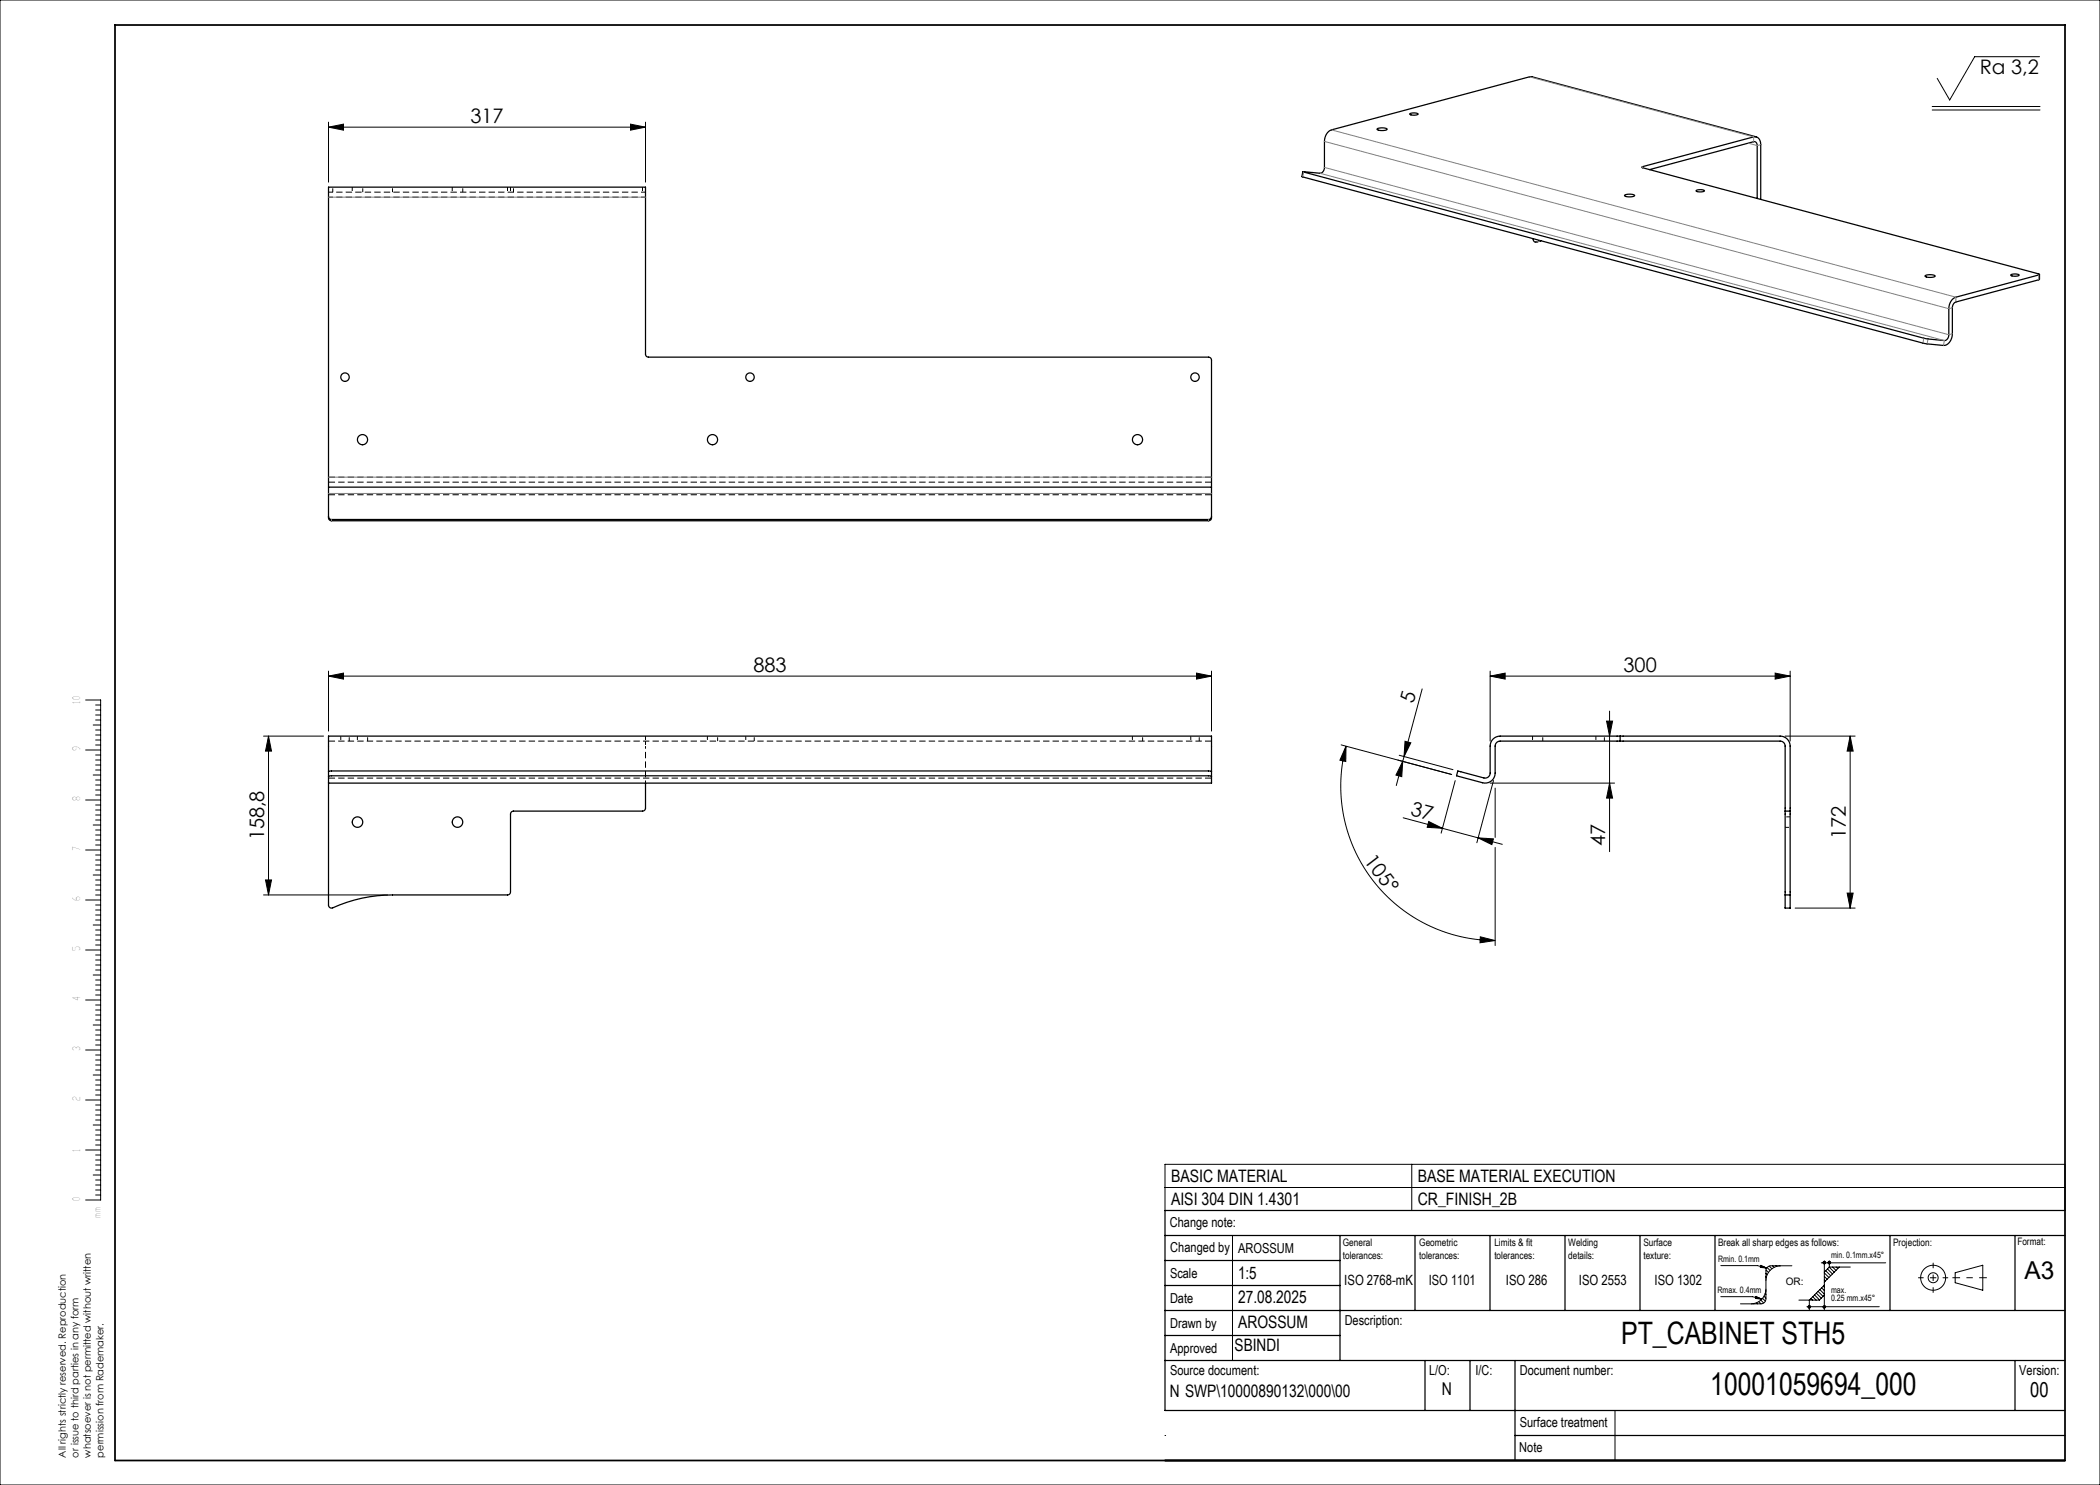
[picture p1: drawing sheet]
<svg xmlns="http://www.w3.org/2000/svg" width="420mm" height="297mm" viewBox="0 0 420 297" stroke-linecap="round" stroke-linejoin="round" font-family="sans-serif">
<g fill="none" stroke="#000" stroke-width=".2">
<path d="M0 0h420v297h-420zM407.9 11.3h-13l-5 8.7-2.5-4.3M65.7 25.4l3-.6v1.2zM65.7 24.4v12M65.7 25.4h63.4M126.1 24.8l3 .6-3 .6zM129.1 24.4v12M386.4 21.3h21.6M386.4 22h21.6M17.1 140h3v100h-3M65.7 135.2l3-.6v1.2zM65.7 134.2v12"/>
<path d="M65.7 135.2h176.6M239.3 134.6l3 .6-3 .6zM242.3 134.2v12M284.4 137.8l-5.1 19.3M298 135.2l3-.6v1.2zM298 135.2h60M298 134.2v14M355 134.6l3 .6-3 .6zM358 134.2v14M17.1 160h3M17.1 150h3M18.6 155h1.5"/>
<path d="M18.6 145h1.5M19.1 154h1M19.1 153h1M19.1 152h1M19.1 151h1M19.1 156h1M19.1 157h1M19.1 158h1M19.1 159h1M19.1 144h1M19.1 143h1M19.1 142h1"/>
<path d="M19.1 141h1M19.1 146h1M19.1 147h1M19.1 148h1M19.1 149h1M52.7 147.2h12M53.7 147.2v31.8M53.7 147.2l.6 3h-1.2zM268.2 149l22.1 5.9M269.2 149.2v3.1l-1.2-.3zM269.2 149.2a30.9 30.9 0 0 0 29.8 38.9M279.8 151.1l10.8 2.8"/>
<path d="M280.5 152.3l-.1 3-1.2-.3zM281 148.3l1.2 .3-1.4 2.7zM291 156.1l-2.8 10.5M298 156.6h24.9M298.7 156.1l-3.3 12.4M299 157.6v9.9M321.3 144.2h1.2l-.6 3zM321.9 156.6l.6 3h-1.2zM321.9 142.2v28.1M357 147.2h14M370 147.2l.6 3h-1.2zM370 147.2v34.4"/>
<path d="M17.1 170h3M18.6 175h1.5M18.6 165h1.5M19.1 174h1M19.1 173h1M19.1 172h1M19.1 171h1M19.1 176h1M19.1 177h1M19.1 178h1M19.1 179h1M19.1 164h1"/>
<path d="M19.1 163h1M19.1 162h1M19.1 161h1M19.1 166h1M19.1 167h1M19.1 168h1M19.1 169h1M52.7 179h24.8M53.1 176h1.2l-.6 3zM280.6 163.6l7.9 2.1M285.7 164.3l2.8 1.4-3.1-.2zM288.5 165.7l12 3.2"/>
<path d="M295.6 167.6l3.1 .2-.3 1.1zM299 169.5v19.6M369.4 178.6h1.2l-.6 3zM17.1 190h3M17.1 180h3M18.6 195h1.5M18.6 185h1.5M19.1 194h1M19.1 193h1M19.1 192h1M19.1 191h1M19.1 196h1"/>
<path d="M19.1 197h1M19.1 198h1M19.1 199h1M19.1 184h1M19.1 183h1M19.1 182h1M19.1 181h1M19.1 186h1M19.1 187h1M19.1 188h1M19.1 189h1M296.1 187.4l2.9 .7-3 .5z"/>
<path d="M359 181.6h12M17.1 210h3M17.1 200h3M18.6 215h1.5M18.6 205h1.5M19.1 214h1M19.1 213h1M19.1 212h1M19.1 211h1M19.1 216h1M19.1 217h1M19.1 218h1"/>
<path d="M19.1 219h1M19.1 204h1M19.1 203h1M19.1 202h1M19.1 201h1M19.1 206h1M19.1 207h1M19.1 208h1M19.1 209h1M17.1 230h3M17.1 220h3M18.6 235h1.5"/>
<path d="M18.6 225h1.5M19.1 234h1M19.1 233h1M19.1 232h1M19.1 231h1M19.1 236h1M19.1 237h1M19.1 238h1M19.1 239h1M19.1 224h1M19.1 223h1M19.1 222h1"/>
<path d="M19.1 221h1M19.1 226h1M19.1 227h1M19.1 228h1M19.1 229h1M233 232.9h180v9.2h-180zM233 237.5h180M282.4 232.9v9.2M246.5 247.1v25M344.2 253.1h7.3l1.8 .5M344.2 259.3h6.3l1.8 .5M351.2 259.3l1.1 .5-1.2-.1z"/>
<path d="M351.8 259.7l-.6-.1 .1-.2 1 .4M352.2 253.1l1.1 .5-1.2-.1zM352.5 259.7l.6 .5M352.7 253.5l-.5-.1v-.2l1.1 .4M352.8 259.2l.4 .4M353 258.7l.2 .2M353.2 258.2h.1M353.2 257.8a3 3 0 0 1-3 3M353.2 254.7l.2 .2M353.2 255.4l.1 .1M353.2 254l.5 .5M353.4 253.5l.6 .6"/>
<path d="M353.8 253.2l.6 .6M354.5 253.2l.3 .3M355.2 253.2l.1 .1M355.9 253.2h.1M356.2 253.2a3 3 0 0 0-3 3M358.4 253.2h-4.2a1 1 0 0 0-1 1v5.6a1 1 0 0 1-1 1M362.2 259.7l.3 .3M362.6 259.3l.6 .7M362.9 259l1 1M363.3 258.6l1 1M363.6 258.3l1 1M364 257.9l.9 .9"/>
<path d="M364.3 252.6h12.8M364.3 257.6l.6 .5M364.7 257.2l.2 .2M364.8 252.3l-.2 .2M364.9 252.2v9.8M364.9 259l-1 1h-4.1M364.9 257l-3 3v2M364.9 254.6l.9 .9M364.9 255.3l.5 .6M364.9 256l.2 .2M365 252.3l-.4 .3M365 252.4l-.3 .3"/>
<path d="M365.1 252.4l-.3 .4M365.1 252.6l-.2 .2M365.1 254.1l1 1M365.5 253.8l1 1M365.8 252.3l-.2 .2M365.8 253.4l1 1M365.9 253.4h4.2M365.9 253.4l-1 1M365.9 252.2v1.2M366 252.3l-.4 .3M366 252.3l-.3 .4M366.1 252.4l-.3 .4"/>
<path d="M366.1 252.6l-.2 .2M366.5 253.4l.7 .7M367.2 253.4l.3 .3M367.9 253.4l-3 3M391 254.5l5.6-1.5v5l-5.6-1.5zM348.1 260.8h4.1M350.7 260.7l.1 .1M351.3 260.6l.2 .2M351.8 260.3l.4 .5M352.2 260l.5 .6M361.4 261.3h14.4M361.7 261.2h.1"/>
<path d="M361.9 261.1l-.3 .3M362 261.2l-.3 .3M362.1 261.2l-.4 .4M362.1 261.4l-.3 .2M364.9 261.1l-.3 .3M365 261.2l-.3 .3M365.1 261.2l-.4 .4M365.1 261.3l-.3 .3M233 287.1h.1M323 282.1v10"/>
<circle cx="364.9" cy="252.5" r=".25"/>
<circle cx="365.9" cy="252.5" r=".25"/>
<circle cx="386.6" cy="255.5" r="2.5"/>
<circle cx="386.6" cy="255.5" r="1"/>
<circle cx="361.9" cy="261.4" r=".25"/>
<circle cx="364.9" cy="261.4" r=".25"/>
</g>
<path d="M383.6 255.5h6M386.6 258.5v-6" fill="none" stroke="#000" stroke-width=".2" stroke-dasharray="15.2 1.3 1.3 1.3" stroke-dashoffset="14.1" stroke-linecap="butt"/>
<path d="M390.5 255.5h6.9" fill="none" stroke="#000" stroke-width=".2" stroke-dasharray="15.2 1.3 1.3 1.3" stroke-dashoffset="13.7" stroke-linecap="butt"/>
<g fill="none" stroke="#000" stroke-width=".25">
<path d="M260.6 34.3l-.2 1 .2 .1 124 33.2 4.1 .5a2.09 2.09 0 0 0 1.8-2.3v-5.2a1.19 1.19 0 0 1 .7-1.2l16.6-4.5 .1-1M275.4 25.8a2.02 2.02 0 0 1 2 .1 2.15 2.15 0 0 1-2-.1zM281.9 22.8a1.81 1.81 0 0 1 1.7 0 1.58 1.58 0 0 1-1.7 0zM324.9 39a2.02 2.02 0 0 1 2 .2 2.15 2.15 0 0 1-2-.1zM329.9 33.9l20.8-5.6a.64 .64 0 0 1 .7 .8v10.6M339.2 38.1a1.81 1.81 0 0 1 1.7 .1 1.58 1.58 0 0 1-1.7-.1zM351.2 27.4l-45-12.1-39.9 10.7a2.39 2.39 0 0 0-1.4 2.3v5.2a1.07 1.07 0 0 1-.9 1.2l-3.4-.4 124.2 33.3 4.1 .5a1.07 1.07 0 0 0 .9-1.2v-5.2a2.39 2.39 0 0 1 1.4-2.3l16.7-4.5-79.5-21.5 22.3-6a1.28 1.28 0 0 1 1.4 1.5v11M306.6 47.7a.6 .6 0 0 0 .6 .7M306.6 47.7h.1M307.9 48.2l-.7 .2M307.9 48.2l.3-.1-1 .3M307.9 48.2h.1"/>
<path d="M385 55.1a2.01 2.01 0 0 1 2 .2 2.15 2.15 0 0 1-2-.1zM402.1 55a1.81 1.81 0 0 1 1.7 0 1.58 1.58 0 0 1-1.7 0zM65.7 97.4v-60h63.4v33.4a.6 .6 0 0 0 .6 .6h112a.6 .6 0 0 1 .6 .6v25.4M65.7 97.4v6.2a.59 .59 0 0 0 .6 .6h175.4a.59 .59 0 0 0 .6-.6v-6.2M65.7 97.4h176.6M65.7 103.3a.59 .59 0 0 0 .6 .6h175.4a.59 .59 0 0 0 .6-.6M65.7 154.3l.6-.1h175.4l.6 .1M65.7 155.3l.6-.1h175.4l.6 .1M65.7 147.2h176.6v9.4h-176.6zM65.7 156.6v24.4a.6 .6 0 0 0 .8 .6 29 29 0 0 1 12-2.6h23a.6 .6 0 0 0 .6-.6v-15.6a.6 .6 0 0 1 .6-.6h25.8a.6 .6 0 0 0 .6-.6v-5M324 147.2h-24a2 2 0 0 0-2 2v5.4a1 1 0 0 1-1.2 1l-5.2-1.4-.3 1 5.2 1.4a2 2 0 0 0 2.5-2v-5.4a1 1 0 0 1 1-1h24M324 147.2h32a2 2 0 0 1 2 2v13"/>
<path d="M324 148.2h32a1 1 0 0 1 1 1v13M324 147.2v1M357 162.2v16.8M357 179v2.6h1v-2.6M357 162.2h1M357 179h1M358 162.2v16.8M233 257.1h35M233 252.1h35M233 247.1h180M268 247.1v25M283 247.1v15"/>
<path d="M298 247.1v15M313 247.1v15M328 247.1v15M343 247.1v15M378 247.1v15M403 247.1v15M413 242.1h-180v40h180M233 267.1h35M233 272.1h180M233 262.1h180M285 272.1v10M294 272.1v10"/>
<path d="M303 272.1v20M403 272.1v10M303 287.1h110"/>
<circle cx="69" cy="75.4" r=".85"/>
<circle cx="150" cy="75.4" r=".85"/>
<circle cx="239" cy="75.4" r=".85"/>
<circle cx="72.5" cy="87.9" r="1.02"/>
<circle cx="142.5" cy="87.9" r="1.02"/>
<circle cx="227.5" cy="87.9" r="1.02"/>
<circle cx="71.5" cy="164.4" r="1.05"/>
<circle cx="91.5" cy="164.4" r="1.05"/>
</g>
<path d="M23 5h390v287.1h-390z" fill="none" stroke="#000" stroke-width=".35"/>
<path d="M65.7 96.4h176.6M65.7 95.4h176.6M242.3 98.9h-176.6M65.7 148.2h176.6M65.7 155.6h176.6" fill="none" stroke="#000" stroke-width=".2" stroke-dasharray="1.3 .6" stroke-linecap="butt"/>
<g fill="none" stroke="#000" stroke-width=".2" stroke-dasharray="1.3 .6" stroke-dashoffset=".5" stroke-linecap="butt">
<path d="M66.5 38.4v-1M70.5 37.4v1M72.6 38.4v-1M78.5 38.4v-1M90.5 37.4v1M92.6 38.4v-1M101.5 37.4v1M102.1 37.4v1M102.7 38.4v-1M128.5 37.4v1M68.2 147.2v1M69.9 148.2v-1"/>
<path d="M71.5 147.2v1M73.5 148.2v-1M129.1 147.2v1M129.1 148.2v1M141.5 147.2v1M143.5 148.2v-1M149.2 147.2v1M150.9 148.2v-1M226.5 147.2v1M228.5 148.2v-1M238.2 147.2v1M239.9 148.2v-1"/>
<path d="M306.5 147.2v1M308.5 148.2v-1M319.2 147.2v1M320.9 148.2v-1M357 165.5h1M358 163.4h-1"/>
</g>
<path d="M129.1 156.6v-7.4" fill="none" stroke="#000" stroke-width=".2" stroke-dasharray="1.3 .6" stroke-dashoffset=".7" stroke-linecap="butt"/>
<path d="M65.7 38.4h63.4M65.7 39.4h63.4" fill="none" stroke="#000" stroke-width=".2" stroke-dasharray="1.3 .6" stroke-dashoffset=".4" stroke-linecap="butt"/>
<g fill="none" stroke="#808080" stroke-width=".2">
<path d="M305.9 15.4l44.8 12v.9M65.7 39.4h63.4M260.7 34.4l-.1 1M264 34.7l124.9 33.4-.2 1M264.9 28.3l124.9 33.4 .7-.1M264.9 33.5l124.9 33.4 .7-.1M266.3 26l124.9 33.4v1M328.5 33.3v.3M349.6 28.6l1.8 .5 .7-.2M307.9 48.2l-.7 .2M407.7 55v1M384.8 67.6l-.2 1"/>
<path d="M385.6 67.8l-.2 1M65.7 95.4h176.6M65.7 98.7h176.6M66.3 103.9v.3M241.7 103.9v.3"/>
</g>
<g fill="#000">
<path d="M65.7 25.4l3-.6v1.2zM126.1 24.8l3 .6-3 .6z"/>
<path d="M65.7 135.2l3-.6v1.2zM239.3 134.6l3 .6-3 .6z"/>
<path d="M355 134.6l3 .6-3 .6zM298 135.2l3-.6v1.2z"/>
<path d="M269.2 149.2v3.1l-1.2-.3zM296.1 187.4l2.9 .7-3 .5z"/>
<path d="M281 148.3l1.2 .3-1.4 2.7zM280.5 152.3l-.1 3-1.2-.3z"/>
<path d="M321.3 144.2h1.2l-.6 3zM321.9 156.6l.6 3h-1.2z"/>
<path d="M53.1 176h1.2l-.6 3zM53.7 147.2l.6 3h-1.2zM369.4 178.6h1.2l-.6 3zM370 147.2l.6 3h-1.2z"/>
<path d="M285.7 164.3l2.8 1.4-3.1-.2zM295.6 167.6l3.1 .2-.3 1.1z"/>
</g>
<g font-size="6.2">
<text x="324.2" y="268.8">PT_CABINET STH5</text>
<text x="342" y="279">10001059694_000</text>
</g>
<text font-size="4.9" x="404.9" y="255.8">A3</text>
<text font-size="4.1" x="406" y="279.3">00</text>
<g font-size="4">
<text x="395.9" y="14.9">Ra 3,2</text>
<text x="94.1" y="24.6">317</text>
<text x="150.7" y="134.4">883</text>
<text x="324.7" y="134.4">300</text>
<text x="282.7" y="140.8" transform="rotate(-75 282.7 140.8)">5</text>
<text x="281.9" y="163" transform="rotate(15 281.9 163)">37</text>
<text x="369.2" y="167.7" transform="rotate(-90 369.2 167.7)">172</text>
<text x="52.8" y="168.1" transform="rotate(-90 52.8 168.1)">158,8</text>
<text x="272.7" y="172.2" transform="rotate(52 272.7 172.2)">105°</text>
<text x="321" y="169.2" transform="rotate(-90 321 169.2)">47</text>
</g>
<text font-size="3.5" x="288.4" y="279.1">N</text>
<g font-size="3.4">
<text x="234.2" y="236.3">BASIC MATERIAL</text>
<text x="283.6" y="236.3">BASE MATERIAL EXECUTION</text>
<text x="234.2" y="241">AISI 304 DIN 1.4301</text>
<text x="283.6" y="241">CR_FINISH_2B</text>
<text x="247.6" y="255.8">1:5</text>
<text x="247.6" y="260.5">27.08.2025</text>
<text x="247.6" y="265.5">AROSSUM</text>
<text x="246.9" y="270.2">SBINDI</text>
<text x="234" y="279.3">N SWP\10000890132\000\00</text>
</g>
<g font-size="2.8">
<text x="268.9" y="257">ISO 2768-mK</text>
<text x="285.8" y="257">ISO 1101</text>
<text x="301.2" y="257">ISO 286</text>
<text x="315.8" y="257">ISO 2553</text>
<text x="330.9" y="257">ISO 1302</text>
</g>
<g font-size="2.7">
<text x="234" y="245.4">Change note:</text>
<text x="234.1" y="250.4">Changed by</text>
<text x="247.6" y="250.7">AROSSUM</text>
<text x="234" y="255.5">Scale</text>
<text x="234" y="260.5">Date</text>
<text x="234" y="265.5">Drawn by</text>
<text x="269" y="265">Description:</text>
<text x="234" y="270.6">Approved</text>
<text x="234" y="275.1">Source document:</text>
<text x="285.8" y="275.1">L/O:</text>
<text x="295.1" y="275.1">I/C:</text>
<text x="304" y="275.1">Document number:</text>
<text x="403.9" y="275.1">Version:</text>
<text x="303.9" y="285.5">Surface treatment</text>
<text x="303.9" y="290.5">Note</text>
</g>
<g font-size="2.1">
<text x="16" y="140.8" transform="rotate(-90 16 140.8)">10</text>
<text x="16" y="150.2" transform="rotate(-90 16 150.2)">9</text>
<text x="16" y="160.2" transform="rotate(-90 16 160.2)">8</text>
<text x="16" y="170.2" transform="rotate(-90 16 170.2)">7</text>
<text x="16" y="180.2" transform="rotate(-90 16 180.2)">6</text>
<text x="16" y="190.2" transform="rotate(-90 16 190.2)">5</text>
<text x="16" y="200.2" transform="rotate(-90 16 200.2)">4</text>
<text x="16" y="210.2" transform="rotate(-90 16 210.2)">3</text>
<text x="16" y="220.2" transform="rotate(-90 16 220.2)">2</text>
<text x="16" y="230.5" transform="rotate(-90 16 230.5)">1</text>
<text x="16" y="240.2" transform="rotate(-90 16 240.2)">0</text>
<text x="20.1" y="243.5" transform="rotate(-90 20.1 243.5)">mm</text>
<text x="268.6" y="249.2">General</text>
<text x="268.6" y="251.7">tolerances:</text>
<text x="283.9" y="249.2">Geometric</text>
<text x="283.9" y="251.7">tolerances:</text>
<text x="298.9" y="249.2">Limits &amp; fit</text>
<text x="298.9" y="251.7">tolerances:</text>
<text x="313.7" y="249.2">Welding</text>
<text x="313.7" y="251.7">details:</text>
<text x="328.7" y="249.2">Surface</text>
<text x="328.7" y="251.7">texture:</text>
<text x="343.6" y="249.2">Break all sharp edges as follows:</text>
<text x="378.6" y="249.2">Projection:</text>
<text x="403.5" y="249.1">Format:</text>
<text x="357.2" y="256.9">OR:</text>
</g>
<g font-size="2">
<text x="13.2" y="291.5" transform="rotate(-90 13.2 291.5)">All rights strictly reserved. Reproduction</text>
<text x="15.7" y="291.5" transform="rotate(-90 15.7 291.5)">or issue to third parties in any form</text>
<text x="18.2" y="291.5" transform="rotate(-90 18.2 291.5)">whatsoever is not permitted without written</text>
<text x="20.7" y="291.5" transform="rotate(-90 20.7 291.5)">permission from Rademaker.</text>
</g>
<g font-size="1.8">
<text x="366.2" y="251.7">min. 0.1mm.x45°</text>
<text x="343.6" y="252.4">Rmin. 0.1mm</text>
<text x="343.5" y="258.7">Rmax. 0.4mm</text>
<text x="366.2" y="258.5">max.</text>
<text x="366.2" y="260.3">0.25 mm.x45°</text>
</g>
</svg>
